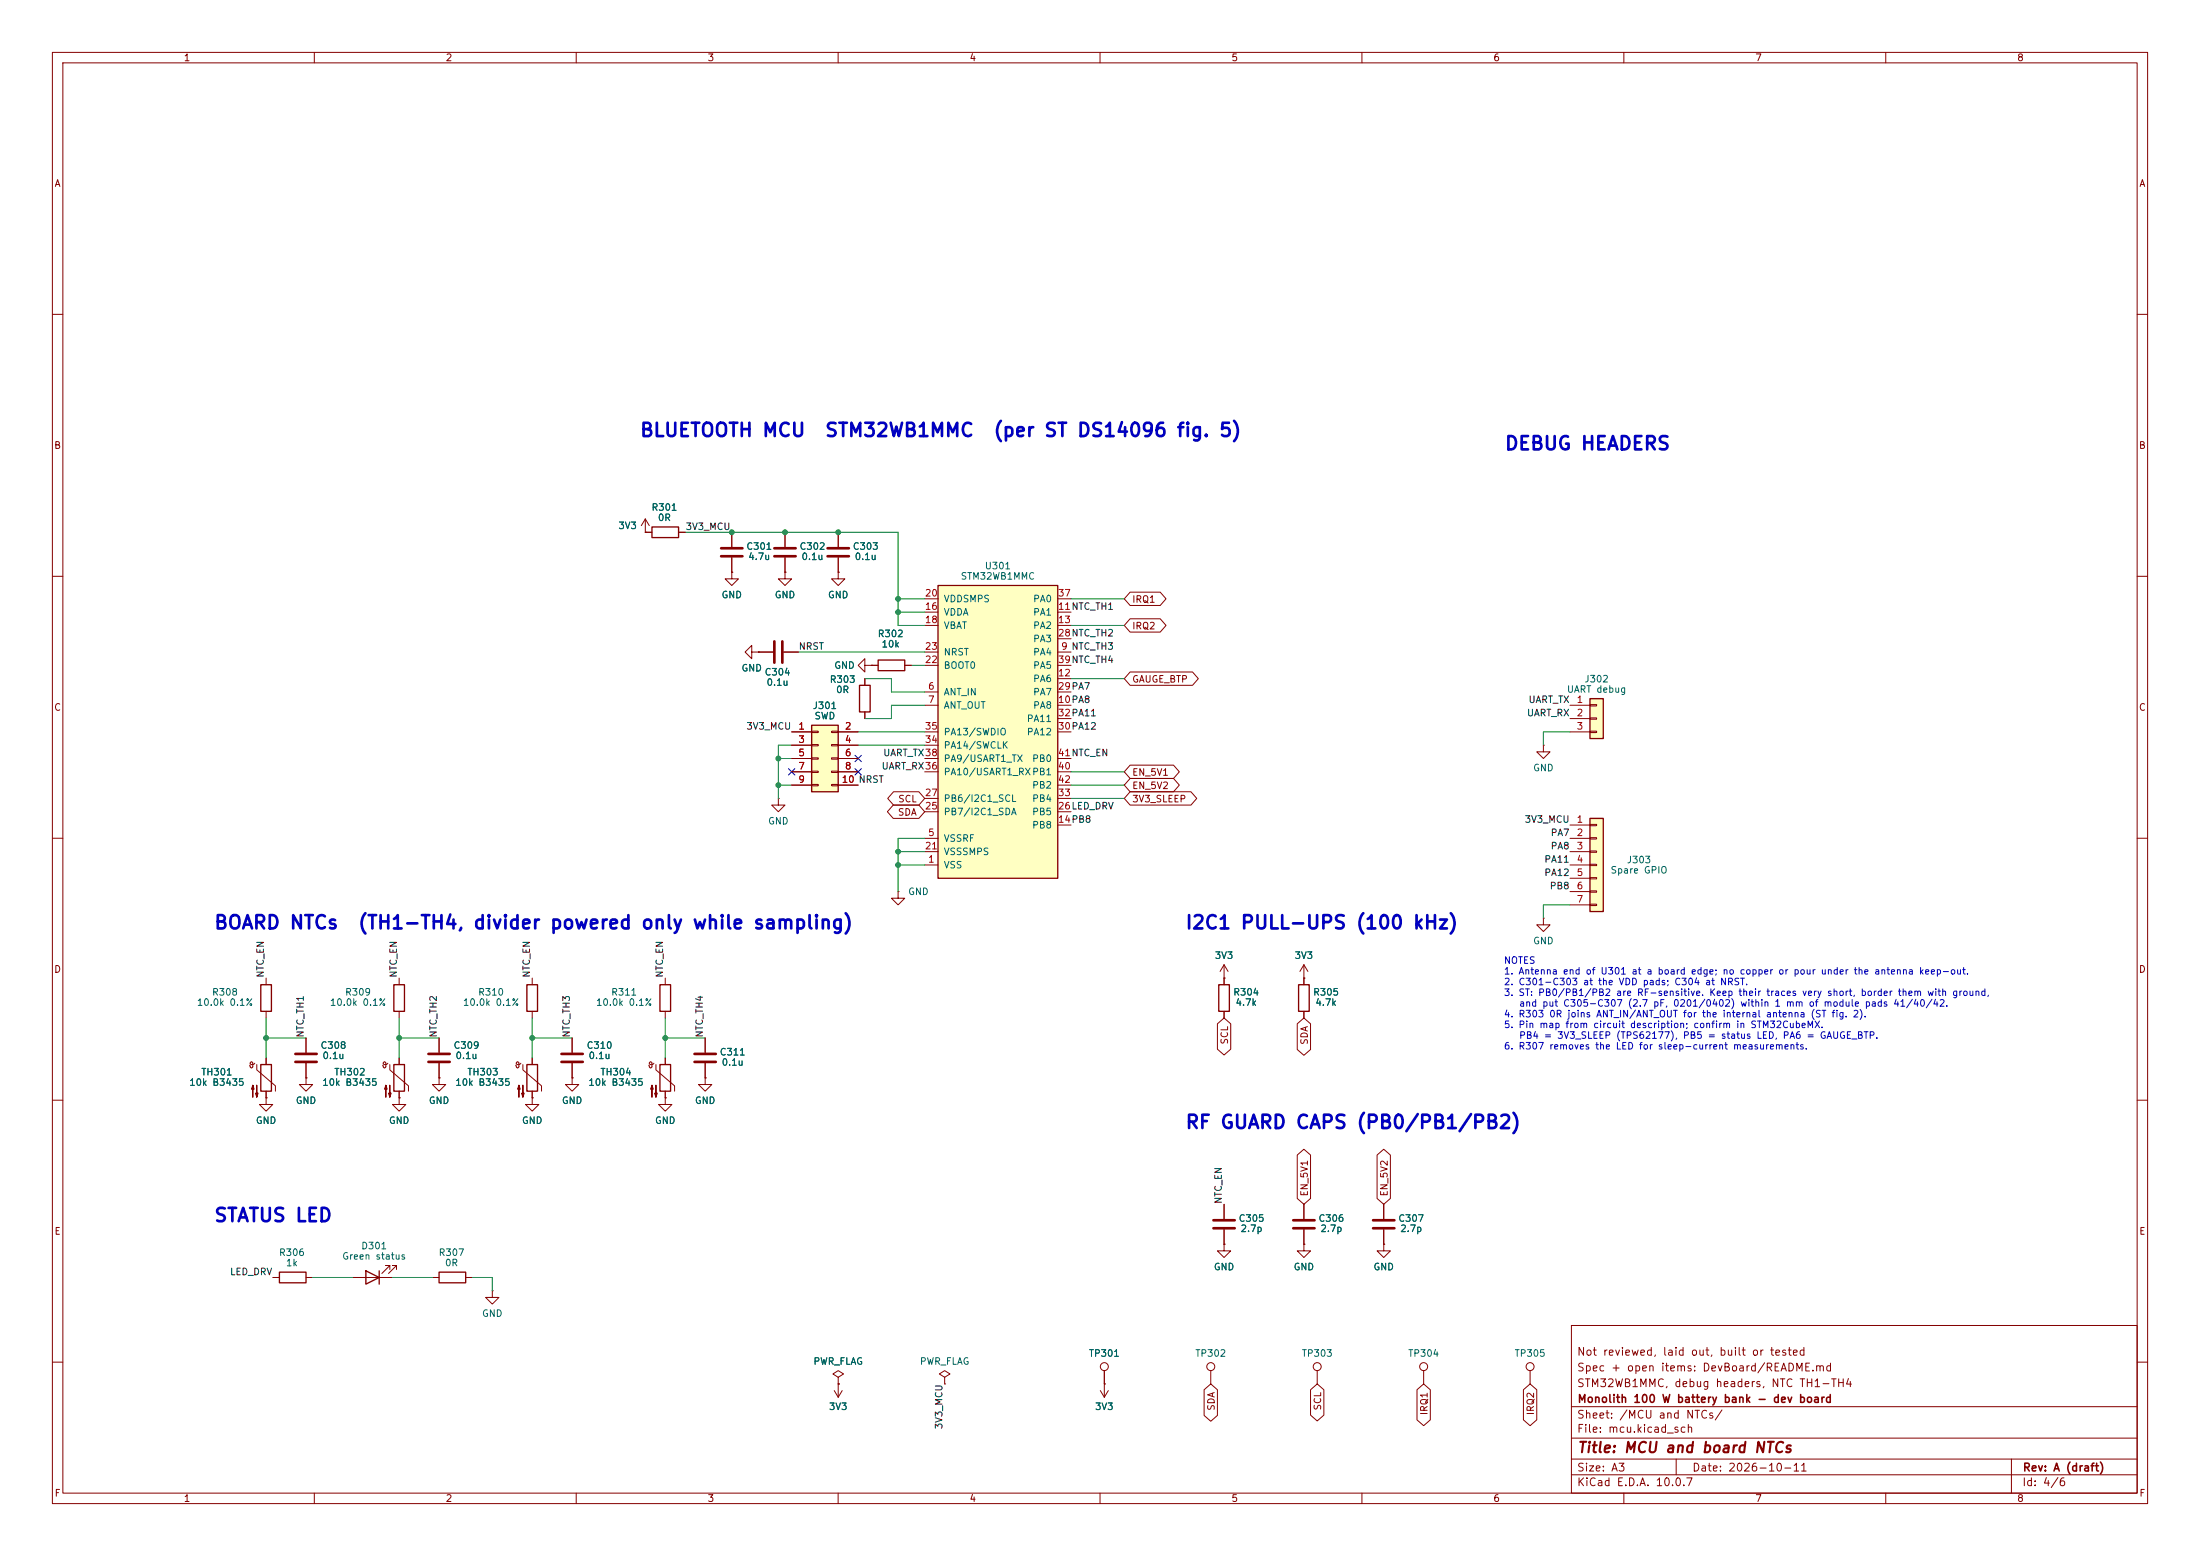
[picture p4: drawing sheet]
<svg xmlns="http://www.w3.org/2000/svg" width="420mm" height="297mm" viewBox="0 0 420 297" stroke-linecap="round" stroke-linejoin="round" font-family="sans-serif">
<g fill="none" stroke="#840000" stroke-width=".19">
<path d="M10 10h400v277h-400zM12 12h396v273h-396zM60 10v2M110 10v2M160 10v2M210 10v2M260 10v2M310 10v2M360 10v2M10 60h2M408 60h2M123.2 99.1l-.8 1.2"/>
<path d="M123.2 99.1l.8 1.2M123.2 99.1v2.5M10 110h2M123.2 101.6h.1M123.2 101.6h1.3M129.5 101.6h1.3M139.7 109.2v1.3h1.3l-1.3 1.3-1.3-1.3h1.3M139.7 109.2h.1M139.7 101.6v2.8M139.7 106.4v2.8M149.9 109.2v1.3h1.2l-1.2 1.3-1.3-1.3h1.3M149.9 109.2h.1"/>
<path d="M149.9 101.6v2.8M149.9 106.4v2.8M160 109.2v1.3h1.3l-1.3 1.3-1.3-1.3h1.3M160 109.2h.1M160 101.6v2.8M160 106.4v2.8M408 110h2M143.5 124.5v-1.3l-1.3 1.3 1.3 1.2v-1.2h1.3M144.8 124.5h.1M144.8 124.5h2.8M149.6 124.5h2.8M165.1 127v-1.3l-1.3 1.3 1.3 1.3v-1.3h1.3"/>
<path d="M165.1 129.5v1.3M165.1 135.9v1.3M166.4 127h.1M166.4 127h1.2M172.7 127h1.3M10 160h2M408 160h2M171.4 170.2v1.3h1.3l-1.3 1.2-1.2-1.2h1.2M171.4 170.2h.1M50.8 186.7v1.3M50.8 193v1.3M58.4 198.1v2.8"/>
<path d="M76.2 186.7v1.3M76.2 193v1.3M109.2 198.1v2.8M127 186.7v1.3M127 193v1.3M134.6 198.1v2.8M10 210h2M47.6 203.3l.1 .3M48.6 202.9l-.3 .3h-.4l-.1-.3 .1-.2 .3 .1 .1 .8-.3 .2-.2-.2M49 203.2v1l3.6 3.1v1M50.8 209.6v1.2h1.3l-1.3 1.3-1.3-1.3h1.3M50.8 209.6h.1"/>
<path d="M50.8 201.9v1.3M50.8 208.3v1.3M58.4 205.7v1.3h1.3l-1.3 1.3-1.3-1.3h1.3M58.4 205.7h.1M58.4 202.9v2.8M73.7 202.9v.7l-.2 .2h-.3l-.2-.5M73.7 202.9l-.3-.2-.2 .2 .1 .3h.3l.4-.3M74.4 203.2v1l3.6 3.1v1M76.2 209.6v1.2h1.3l-1.3 1.3-1.3-1.3h1.3M76.2 209.6h.1M76.2 201.9v1.3M76.2 208.3v1.3"/>
<path d="M99.4 202.9l-.2 .3h-.3l-.3-.1v-.3l.3-.1 .2 .2v.7l-.2 .2h-.3l-.2-.5M99.8 203.2v1l3.6 3.1v1M101.6 209.6v1.2h1.3l-1.3 1.3-1.3-1.3h1.3M101.6 209.6h.1M101.6 201.9v1.3M101.6 208.3v1.3M109.2 205.7v1.3h1.3l-1.3 1.3-1.3-1.3h1.3M109.2 205.7h.1M109.2 202.9v2.8M124.8 202.9l-.2 .3h-.3l-.3-.1v-.3l.3-.1 .2 .2v.7l-.2 .2h-.3l-.2-.5M125.2 203.2v1l3.6 3.1v1M127 209.6v1.2h1.3l-1.3 1.3-1.3-1.3h1.3"/>
<path d="M127 209.6h.1M127 201.9v1.3M127 208.3v1.3M134.6 205.7v1.3h1.3l-1.3 1.3-1.3-1.3h1.3M134.6 205.7h.1M134.6 202.9v2.8M408 210h2M233.7 237.5v1.3h1.2l-1.2 1.2-1.3-1.2h1.3M233.7 237.5h.1M248.9 237.5v1.3h1.3l-1.3 1.2-1.3-1.2h1.3M248.9 237.5h.1M248.9 229.9v2.8"/>
<path d="M248.9 234.7v2.8M264.2 237.5v1.3h1.2l-1.2 1.2-1.3-1.2h1.3M264.2 237.5h.1M264.2 229.9v2.8M264.2 234.7v2.8M52.1 243.8h1.2M58.4 243.8h1.3M67.3 243.8h7.6M74.4 242.3v-.7h-.7h.7l-1.5 1.5M75.7 242.3v-.7h-.8h.8l-1.5 1.5M82.5 243.8h1.3M88.9 243.8h1.3"/>
<path d="M94 246.4v1.2h1.2l-1.2 1.3-1.3-1.3h1.3M94 246.4h.1M300 253h108v32h-108zM10 260h2M159.3 265.4l.7 1.3M160 264.2h.1M160 262.9l1-.6-1-.7-1 .7 1 .6v1.3M160 264.2v2.5M160.8 265.4l-.8 1.3M300 278.5h108M300 274.5h108M300 268.5h108"/>
<path d="M320 278.5v3M384 278.5v6.5M408 260h2M60 285v2M110 285v2M160 285v2M210 285v2M260 285v2M300 281.5h108M310 285v2M360 285v2"/>
</g>
<g fill="none" stroke="#840000" stroke-width=".51">
<path d="M137.7 104.6h4M137.7 106.2h4M147.8 104.6h4.1M147.8 106.2h4.1M158 104.6h4.1M158 106.2h4.1M147.8 122.4v4.1M149.4 122.4v4.1M56.4 201.2h4.1M56.4 202.7h4.1M107.2 201.2h4.1M107.2 202.7h4.1"/>
<path d="M132.6 201.2h4.1M132.6 202.7h4.1M246.9 232.9h4.1M246.9 234.4h4.1M262.1 232.9h4.1M262.1 234.4h4.1"/>
</g>
<g fill="none" stroke="#840000" stroke-width=".25">
<path d="M124.5 100.6h5v2h-5zM164.1 130.8h2v5.1h-2zM167.6 126h5.1v2h-5.1zM49.8 188h2v5h-2zM75.2 188h2v5h-2zM126 188h2v5h-2zM49.8 203.2h2v5.1h-2zM75.2 203.2h2v5.1h-2zM100.6 203.2h2v5.1h-2zM126 203.2h2v5.1h-2zM53.3 242.8h5.1v2.1h-5.1zM69.8 242.6l2.6 1.2-2.6 1.3z"/>
<path d="M72.4 242.6v2.5M83.8 242.8h5.1v2.1h-5.1z"/>
</g>
<g fill="#840000" stroke="#840000" stroke-width=".19">
<path d="M124.5 207.1l.2 .8h-.5l.3-.8v2.3z"/>
<path d="M125.2 207.1v2.3l-.2-.7h.5l-.3 .7z"/>
<path d="M99.1 207.1l.2 .8h-.5l.3-.8v2.3z"/>
<path d="M99.8 207.1v2.3l-.2-.7h.5l-.3 .7z"/>
<path d="M73.7 207.1l.2 .8h-.5l.3-.8v2.3z"/>
<path d="M74.4 207.1v2.3l-.2-.7h.5l-.3 .7z"/>
<path d="M48.3 207.1l.2 .8h-.5l.3-.8v2.3z"/>
<path d="M49 207.1v2.3l-.2-.7h.5l-.3 .7z"/>
</g>
<path d="M303.5 133.4h2.6v7.6h-2.6z" fill="#ffffc2"/>
<path d="M303.5 133.4h2.6v7.6h-2.6z" fill="none" stroke="#840000" stroke-width=".25"/>
<path d="M299.7 134.6h3.8M299.7 137.2h3.8M299.7 139.7h3.8M303.5 134.5h1.3v.2h-1.3zM303.5 137h1.3v.3h-1.3zM303.5 139.6h1.3v.2h-1.3zM294.6 175.3v1.2h1.3l-1.3 1.3-1.2-1.3h1.2M294.6 175.3h.1M233.7 229.9v2.8M233.7 234.7v2.8" fill="none" stroke="#840000" stroke-width=".19"/>
<path d="M231.6 232.9h4.1M231.6 234.4h4.1" fill="none" stroke="#840000" stroke-width=".51"/>
<path d="M179.1 111.8h22.8v55.8h-22.8z" fill="#ffffc2"/>
<path d="M179.1 111.8h22.8v55.8h-22.8z" fill="none" stroke="#840000" stroke-width=".25"/>
<g fill="none" stroke="#840000" stroke-width=".19">
<path d="M176.5 116.8h2.6M176.5 119.4h2.6M176.5 114.3h2.6M201.9 116.8h2.6M201.9 119.4h2.6M201.9 114.3h2.6M176.5 132.1h2.6M176.5 134.6h2.6M176.5 124.5h2.6M176.5 127h2.6M176.5 139.7h2.6M201.9 132.1h2.6"/>
<path d="M201.9 134.6h2.6M201.9 124.5h2.6M201.9 129.5h2.6M201.9 127h2.6M201.9 121.9h2.6M201.9 139.7h2.6M201.9 137.2h2.6M176.5 154.9h2.6M176.5 152.4h2.6M176.5 142.2h2.6M176.5 147.3h2.6M176.5 144.8h2.6"/>
<path d="M201.9 157.5h2.6M201.9 154.9h2.6M201.9 152.4h2.6M201.9 147.3h2.6M201.9 144.8h2.6M201.9 149.9h2.6M176.5 165.1h2.6M176.5 160h2.6M176.5 162.6h2.6"/>
</g>
<path d="M303.5 156.2h2.6v17.8h-2.6z" fill="#ffffc2"/>
<path d="M303.5 156.2h2.6v17.8h-2.6zM100.6 188h2v5h-2zM232.7 188h2v5h-2zM247.9 188h2v5h-2z" fill="none" stroke="#840000" stroke-width=".25"/>
<g fill="none" stroke="#840000" stroke-width=".19">
<path d="M148.6 152.4v1.3h1.3l-1.3 1.2-1.3-1.2h1.3M148.6 152.4h.1M294.6 142.2v1.3h1.3l-1.3 1.3-1.2-1.3h1.2M294.6 142.2h.1M299.7 157.5h3.8M303.5 157.4h1.3v.2h-1.3zM303.5 159.9h1.3v.2h-1.3zM299.7 160h3.8M299.7 162.6h3.8M299.7 165.1h3.8M299.7 167.6h3.8M299.7 170.2h3.8"/>
<path d="M299.7 172.7h3.8M303.5 162.4h1.3v.3h-1.3zM303.5 165h1.3v.2h-1.3zM303.5 167.5h1.3v.3h-1.3zM303.5 170.1h1.3v.2h-1.3zM303.5 172.6h1.3v.2h-1.3zM83.8 198.1v2.8M101.6 186.7v1.3M101.6 193v1.3M233.7 186.7h.1M233.7 184.2l-.8 1.2M233.7 184.2l.7 1.2"/>
<path d="M233.7 184.2v3.8M233.7 193v1.3M248.9 186.7h.1M248.9 184.2l-.7 1.2M248.9 184.2l.8 1.2M248.9 184.2v3.8M248.9 193v1.3M83.8 205.7v1.3h1.3l-1.3 1.3-1.3-1.3h1.3M83.8 205.7h.1M83.8 202.9v2.8M180.3 262.9l1.1-.6-1.1-.7-1 .7 1 .6v1.3M180.3 264.2h.1"/>
<path d="M210.1 265.4l.7 1.3M210.8 264.2h.1M210.8 261.6v5.1M211.6 265.4l-.8 1.3M231.1 261.6v2.6M251.5 261.6v2.6M271.8 261.6v2.6M292.1 261.6v2.6"/>
<circle cx="210.8" cy="260.9" r=".76"/>
<circle cx="231.1" cy="260.9" r=".76"/>
<circle cx="251.5" cy="260.9" r=".76"/>
<circle cx="271.8" cy="260.9" r=".76"/>
<circle cx="292.1" cy="260.9" r=".76"/>
</g>
<path d="M81.8 201.2h4.1M81.8 202.7h4.1" fill="none" stroke="#840000" stroke-width=".51"/>
<path d="M154.9 138.4h5.1v12.7h-5.1z" fill="#ffffc2"/>
<path d="M154.9 138.4h5.1v12.7h-5.1z" fill="none" stroke="#840000" stroke-width=".25"/>
<g fill="none" stroke="#840000" stroke-width=".19">
<path d="M123.2 101.6h.1M123.2 101.6h1.3M129.5 101.6h1.3M139.7 109.2h.1M139.7 101.6v2.8M139.7 106.4v2.8M149.9 109.2h.1M149.9 101.6v2.8M149.9 106.4v2.8M160 109.2h.1M160 101.6v2.8M160 106.4v2.8"/>
<path d="M215.7 118.1h5.8l1.1 1.3-1.1 1.3h-5.8l-1.1-1.3zM215.7 113h5.8l1.1 1.3-1.1 1.3h-5.8l-1.1-1.3zM144.8 124.5h.1M144.8 124.5h2.8M149.6 124.5h2.8M151.1 139.7h3.8M154.9 139.6h1.3v.2h-1.3zM158.7 139.6h1.3v.2h-1.3zM160 139.7h3.8M165.1 129.5v1.3M165.1 135.9v1.3M166.4 127h.1"/>
<path d="M166.4 127h1.2M172.7 127h1.3M215.7 128.3h12l1.1 1.2-1.1 1.3h-12l-1.1-1.3zM151.1 142.2h3.8M151.1 144.8h3.8M151.1 147.3h3.8M151.1 149.9h3.8M154.9 142.1h1.3v.3h-1.3zM154.9 144.7h1.3v.2h-1.3zM154.9 147.2h1.3v.2h-1.3zM154.9 149.7h1.3v.3h-1.3zM158.7 142.1h1.3v.3h-1.3z"/>
<path d="M158.7 144.7h1.3v.2h-1.3zM158.7 147.2h1.3v.2h-1.3zM158.7 149.7h1.3v.3h-1.3zM160 142.2h3.8M160 144.8h3.8M160 147.3h3.8M160 149.9h3.8M170.5 153.7h4.9l1.1 1.2-1.1 1.3h-4.9l-1.1-1.3zM170.6 151.1h4.8l1.1 1.3-1.1 1.3h-4.8l-1.1-1.3zM215.7 151.1h11.7l1.1 1.3-1.1 1.3h-11.7l-1.1-1.3zM215.7 148.6h8.3l1.1 1.3-1.1 1.2h-8.3l-1.1-1.2zM215.7 146h8.3l1.1 1.3-1.1 1.3h-8.3l-1.1-1.3z"/>
<path d="M58.4 198.1v2.8M83.8 198.1v2.8M109.2 198.1v2.8M134.6 198.1v2.8M232.4 195.4l1.3-1.1 1.3 1.1v4.9l-1.3 1.1-1.3-1.1zM233.7 186.7h.1M233.7 186.7v1.3M233.7 193v1.3M247.6 195.4l1.3-1.1 1.3 1.1v4.9l-1.3 1.1-1.3-1.1zM248.9 186.7h.1M248.9 186.7v1.3M248.9 193v1.3"/>
<path d="M50.8 209.6h.1M50.8 201.9v1.3M50.8 208.3v1.3M58.4 205.7h.1M58.4 202.9v2.8M76.2 209.6h.1M76.2 201.9v1.3M76.2 208.3v1.3M83.8 205.7h.1M83.8 202.9v2.8M101.6 209.6h.1M101.6 201.9v1.3"/>
<path d="M101.6 208.3v1.3M109.2 205.7h.1M109.2 202.9v2.8M127 209.6h.1M127 201.9v1.3M127 208.3v1.3M134.6 205.7h.1M134.6 202.9v2.8M233.7 237.5h.1M233.7 229.9v2.8M233.7 234.7v2.8M247.6 220.5l1.3-1.1 1.3 1.1v8.3l-1.3 1.1-1.3-1.1z"/>
<path d="M248.9 237.5h.1M248.9 229.9v2.8M248.9 234.7v2.8M262.9 220.5l1.3-1.1 1.2 1.1v8.3l-1.2 1.1-1.3-1.1zM264.2 237.5h.1M264.2 229.9v2.8M264.2 234.7v2.8M160 264.2h.1M210.8 264.2h.1M210.8 261.6v2.6M229.9 265.3l1.2-1.1 1.3 1.1v4.9l-1.3 1.1-1.2-1.1zM250.2 265.3l1.3-1.1 1.2 1.1v4.8l-1.2 1.1-1.3-1.1z"/>
<path d="M270.5 265.3l1.3-1.1 1.3 1.1v5.7l-1.3 1.1-1.3-1.1zM290.8 265.3l1.3-1.1 1.3 1.1v5.7l-1.3 1.1-1.3-1.1z"/>
</g>
<g fill="none" stroke="#009600" stroke-width=".19">
<path d="M130.8 101.6h40.6v17.8h5.1M171.4 114.3h5.1M171.4 116.8h5.1M204.5 119.4h10.1M204.5 114.3h10.1M152.4 124.5h24.1M163.8 139.7h12.7M165.1 129.5h5.1v2.6h6.3M174 127h2.5M176.5 134.6h-6.3v2.6h-5.1M204.5 129.5h10.1M299.7 139.7h-5.1v2.5"/>
<path d="M148.6 149.9h2.5M148.6 144.8h2.5M151.1 142.2h-2.5v10.2M163.8 142.2h12.7M204.5 149.9h10.1M204.5 147.3h10.1M204.5 152.4h10.1M171.4 165.1h5.1M171.4 162.6h5.1M176.5 160h-5.1v10.2M299.7 172.7h-5.1v2.6M50.8 198.1h7.6"/>
<path d="M50.8 194.3v7.6M76.2 198.1h7.6M76.2 194.3v7.6M101.6 194.3v7.6M101.6 198.1h7.6M127 198.1h7.6M127 194.3v7.6M59.7 243.8h7.6M74.9 243.8h7.6M90.2 243.8h3.8v2.6"/>
</g>
<path d="M150.5 146.7l1.2 1.2M151.7 146.7l-1.2 1.2M163.2 144.2l1.2 1.2M163.2 146.7l1.2 1.2M164.4 144.2l-1.2 1.2M164.4 146.7l-1.2 1.2" fill="none" stroke="#000084" stroke-width=".19"/>
<g fill="#009600" stroke="#009600" stroke-width=".19">
<circle cx="127" cy="198.1" r=".46"/>
<circle cx="76.2" cy="198.1" r=".46"/>
<circle cx="50.8" cy="198.1" r=".46"/>
<circle cx="101.6" cy="198.1" r=".46"/>
<circle cx="148.6" cy="149.9" r=".46"/>
<circle cx="171.4" cy="162.6" r=".46"/>
<circle cx="148.6" cy="144.8" r=".46"/>
<circle cx="171.4" cy="114.3" r=".46"/>
<circle cx="171.4" cy="116.8" r=".46"/>
<circle cx="160" cy="101.6" r=".46"/>
<circle cx="149.9" cy="101.6" r=".46"/>
<circle cx="139.7" cy="101.6" r=".46"/>
<circle cx="171.4" cy="165.1" r=".46"/>
</g>
<g font-size="2.5" fill="#0000c2">
<text x="122" y="84">BLUETOOTH MCU</text>
<text x="157.3" y="84">STM32WB1MMC</text>
<text x="189.5" y="84">(per ST DS14096 fig. 5)</text>
<text x="287.1" y="86.5">DEBUG HEADERS</text>
<text x="40.7" y="178">BOARD NTCs</text>
<text x="68.2" y="178">(TH1-TH4, divider powered only while sampling)</text>
<text x="226.1" y="178">I2C1 PULL-UPS (100 kHz)</text>
<text x="226.1" y="216.1">RF GUARD CAPS (PB0/PB1/PB2)</text>
<text x="40.7" y="233.9">STATUS LED</text>
</g>
<text font-size="2" fill="#840000" x="301" y="277.8">Title: MCU and board NTCs</text>
<g font-size="1.5" fill="#840000">
<text x="300.9" y="262.1">Spec + open items: DevBoard/README.md</text>
<text x="300.9" y="259.1">Not reviewed, laid out, built or tested</text>
<text x="300.9" y="265.1">STM32WB1MMC, debug headers, NTC TH1-TH4</text>
<text x="301" y="268.1">Monolith 100 W battery bank - dev board</text>
<text x="300.9" y="273.8">File: mcu.kicad_sch</text>
<text x="300.9" y="271.1">Sheet: /MCU and NTCs/</text>
<text x="300.9" y="281.2">Size: A3</text>
<text x="322.9" y="281.2">Date: 2026-10-11</text>
<text x="386" y="281.2">Rev: A (draft)</text>
<text x="300.9" y="284">KiCad E.D.A. 10.0.7</text>
<text x="385.9" y="284">Id: 4/6</text>
</g>
<g font-size="1.3" fill="#840000">
<text x="35" y="12">1</text>
<text x="85" y="12">2</text>
<text x="135" y="12">3</text>
<text x="185" y="12">4</text>
<text x="235" y="12">5</text>
<text x="285" y="12">6</text>
<text x="335" y="12">7</text>
<text x="385" y="12">8</text>
<text x="10.3" y="36">A</text>
<text x="408.3" y="36">A</text>
<text x="10.2" y="86">B</text>
<text x="408.2" y="86">B</text>
<text x="216" y="115.4">IRQ1</text>
<text x="216" y="120.4">IRQ2</text>
<text x="216" y="130.6">GAUGE_BTP</text>
<text x="10.2" y="136">C</text>
<text x="408.2" y="136">C</text>
<text x="216" y="148.4">EN_5V1</text>
<text x="171.3" y="156">SDA</text>
<text x="171.4" y="153.5">SCL</text>
<text x="216" y="153.5">3V3_SLEEP</text>
<text x="216" y="150.9">EN_5V2</text>
<text x="10.2" y="186">D</text>
<text x="408.2" y="186">D</text>
<text x="234.7" y="199.5" transform="rotate(-90 234.7 199.5)">SCL</text>
<text x="250" y="199.5" transform="rotate(-90 250 199.5)">SDA</text>
<text x="250" y="228.5" transform="rotate(-90 250 228.5)">EN_5V1</text>
<text x="265.2" y="228.5" transform="rotate(-90 265.2 228.5)">EN_5V2</text>
<text x="10.3" y="236">E</text>
<text x="408.3" y="236">E</text>
<text x="232.2" y="269.4" transform="rotate(-90 232.2 269.4)">SDA</text>
<text x="252.5" y="269.3" transform="rotate(-90 252.5 269.3)">SCL</text>
<text x="272.8" y="270.2" transform="rotate(-90 272.8 270.2)">IRQ1</text>
<text x="293.2" y="270.2" transform="rotate(-90 293.2 270.2)">IRQ2</text>
<text x="10.3" y="286">F</text>
<text x="35" y="287">1</text>
<text x="85" y="287">2</text>
<text x="135" y="287">3</text>
<text x="185" y="287">4</text>
<text x="235" y="287">5</text>
<text x="285" y="287">6</text>
<text x="335" y="287">7</text>
<text x="385" y="287">8</text>
<text x="408.3" y="286">F</text>
</g>
<g font-size="1.3" fill="#006464">
<text x="117.9" y="101.3">3V3</text>
<text x="124.3" y="97.8">R301</text>
<text x="125.5" y="99.8">0R</text>
<text x="142.4" y="105.2">C301</text>
<text x="142.7" y="107.2">4.7u</text>
<text x="152.5" y="105.2">C302</text>
<text x="152.9" y="107.2">0.1u</text>
<text x="162.7" y="105.2">C303</text>
<text x="163.1" y="107.2">0.1u</text>
<text x="183.3" y="110.9">STM32WB1MMC</text>
<text x="187.9" y="109">U301</text>
<text x="137.6" y="114.5">GND</text>
<text x="147.8" y="114.5">GND</text>
<text x="158" y="114.5">GND</text>
<text x="180.1" y="117.8">VDDA</text>
<text x="180.1" y="115.3">VDDSMPS</text>
<text x="197.1" y="117.8">PA1</text>
<text x="197.1" y="115.3">PA0</text>
<text x="167.5" y="121.9">R302</text>
<text x="168.2" y="123.9">10k</text>
<text x="180.1" y="120.3">VBAT</text>
<text x="180.1" y="125.4">NRST</text>
<text x="197.1" y="125.4">PA4</text>
<text x="197.1" y="120.3">PA2</text>
<text x="197.1" y="122.9">PA3</text>
<text x="141.4" y="128.5">GND</text>
<text x="145.9" y="129.2">C304</text>
<text x="146.2" y="131.2">0.1u</text>
<text x="158.3" y="130.6">R303</text>
<text x="159.2" y="128">GND</text>
<text x="180.1" y="128">BOOT0</text>
<text x="197.1" y="130.5">PA6</text>
<text x="197.1" y="128">PA5</text>
<text x="302.4" y="130.6">J302</text>
<text x="155.1" y="135.6">J301</text>
<text x="155.4" y="137.6">SWD</text>
<text x="159.5" y="132.6">0R</text>
<text x="180.1" y="133">ANT_IN</text>
<text x="180.1" y="135.6">ANT_OUT</text>
<text x="197.1" y="135.6">PA8</text>
<text x="197.1" y="133">PA7</text>
<text x="299" y="132.5">UART debug</text>
<text x="180.1" y="143.2">PA14/SWCLK</text>
<text x="180.1" y="140.7">PA13/SWDIO</text>
<text x="195.9" y="140.7">PA12</text>
<text x="195.9" y="138.1">PA11</text>
<text x="180.1" y="148.3">PA10/USART1_RXPB1</text>
<text x="180.1" y="145.7">PA9/USART1_TX</text>
<text x="196.9" y="145.7">PB0</text>
<text x="292.6" y="147.5">GND</text>
<text x="180.1" y="155.9">PB7/I2C1_SDA</text>
<text x="180.1" y="153.4">PB6/I2C1_SCL</text>
<text x="196.9" y="155.9">PB5</text>
<text x="196.9" y="153.4">PB4</text>
<text x="196.9" y="150.8">PB2</text>
<text x="146.5" y="157.7">GND</text>
<text x="180.1" y="161">VSSRF</text>
<text x="196.9" y="158.4">PB8</text>
<text x="180.1" y="166.1">VSS</text>
<text x="180.1" y="163.5">VSSSMPS</text>
<text x="307.4" y="167">Spare GPIO</text>
<text x="310.5" y="165.1">J303</text>
<text x="173.3" y="171.1">GND</text>
<text x="231.8" y="183.3">3V3</text>
<text x="247" y="183.3">3V3</text>
<text x="292.6" y="180.5">GND</text>
<text x="40.4" y="190.3">R308</text>
<text x="65.8" y="190.3">R309</text>
<text x="91.2" y="190.3">R310</text>
<text x="116.6" y="190.3">R311</text>
<text x="235.3" y="190.3">R304</text>
<text x="250.6" y="190.3">R305</text>
<text x="37.5" y="192.3">10.0k 0.1%</text>
<text x="62.9" y="192.3">10.0k 0.1%</text>
<text x="88.3" y="192.3">10.0k 0.1%</text>
<text x="113.7" y="192.3">10.0k 0.1%</text>
<text x="235.8" y="192.3">4.7k</text>
<text x="251" y="192.3">4.7k</text>
<text x="61.1" y="200.5">C308</text>
<text x="61.4" y="202.5">0.1u</text>
<text x="86.5" y="200.5">C309</text>
<text x="86.8" y="202.5">0.1u</text>
<text x="111.9" y="200.5">C310</text>
<text x="112.2" y="202.5">0.1u</text>
<text x="137.3" y="201.8">C311</text>
<text x="137.7" y="203.7">0.1u</text>
<text x="36" y="207.6">10k B3435</text>
<text x="38.3" y="205.6">TH301</text>
<text x="61.4" y="207.6">10k B3435</text>
<text x="63.7" y="205.6">TH302</text>
<text x="86.8" y="207.6">10k B3435</text>
<text x="89.1" y="205.6">TH303</text>
<text x="112.2" y="207.6">10k B3435</text>
<text x="114.5" y="205.6">TH304</text>
<text x="48.7" y="214.8">GND</text>
<text x="56.4" y="211">GND</text>
<text x="74.1" y="214.8">GND</text>
<text x="81.8" y="211">GND</text>
<text x="99.5" y="214.8">GND</text>
<text x="107.2" y="211">GND</text>
<text x="124.9" y="214.8">GND</text>
<text x="132.6" y="211">GND</text>
<text x="236.4" y="233.5">C305</text>
<text x="251.6" y="233.5">C306</text>
<text x="266.8" y="233.5">C307</text>
<text x="68.9" y="238.8">D301</text>
<text x="236.7" y="235.5">2.7p</text>
<text x="252" y="235.5">2.7p</text>
<text x="267.2" y="235.5">2.7p</text>
<text x="53.2" y="240">R306</text>
<text x="54.5" y="242">1k</text>
<text x="65.2" y="240.7">Green status</text>
<text x="83.6" y="240">R307</text>
<text x="84.8" y="242">0R</text>
<text x="231.6" y="242.8">GND</text>
<text x="246.9" y="242.8">GND</text>
<text x="262.1" y="242.8">GND</text>
<text x="91.9" y="251.7">GND</text>
<text x="155.2" y="260.8">PWR_FLAG</text>
<text x="175.5" y="260.8">PWR_FLAG</text>
<text x="207.8" y="259.3">TP301</text>
<text x="228.1" y="259.3">TP302</text>
<text x="248.4" y="259.3">TP303</text>
<text x="268.7" y="259.3">TP304</text>
<text x="289" y="259.3">TP305</text>
<text x="158.1" y="269.4">3V3</text>
<text x="208.9" y="269.4">3V3</text>
</g>
<g font-size="1.3" fill="#0f0f0f">
<text x="130.8" y="101.5">3V3_MCU</text>
<text x="152.4" y="124.3">NRST</text>
<text x="291.4" y="137">UART_RX</text>
<text x="291.7" y="134.5">UART_TX</text>
<text x="142.4" y="139.6">3V3_MCU</text>
<text x="168.2" y="147.2">UART_RX36</text>
<text x="168.5" y="144.7">UART_TX38</text>
<text x="291" y="157.4">3V3_MCU</text>
<text x="295.9" y="159.9">PA7</text>
<text x="294.7" y="165">PA11</text>
<text x="294.7" y="167.5">PA12</text>
<text x="295.9" y="162.4">PA8</text>
<text x="295.7" y="170.1">PB8</text>
<text x="50.7" y="186.7" transform="rotate(-90 50.7 186.7)">NTC_EN</text>
<text x="76.1" y="186.7" transform="rotate(-90 76.1 186.7)">NTC_EN</text>
<text x="101.5" y="186.7" transform="rotate(-90 101.5 186.7)">NTC_EN</text>
<text x="126.9" y="186.7" transform="rotate(-90 126.9 186.7)">NTC_EN</text>
<text x="58.3" y="198.1" transform="rotate(-90 58.3 198.1)">NTC_TH1</text>
<text x="83.7" y="198.1" transform="rotate(-90 83.7 198.1)">NTC_TH2</text>
<text x="109.1" y="198.1" transform="rotate(-90 109.1 198.1)">NTC_TH3</text>
<text x="134.5" y="198.1" transform="rotate(-90 134.5 198.1)">NTC_TH4</text>
<text x="233.6" y="229.9" transform="rotate(-90 233.6 229.9)">NTC_EN</text>
<text x="43.8" y="243.7">LED_DRV</text>
<text x="180.2" y="272.9" transform="rotate(-90 180.2 272.9)">3V3_MCU</text>
</g>
<g font-size="1.3" fill="#a90000">
<text x="176.5" y="116.7">16</text>
<text x="176.5" y="119.2">18</text>
<text x="176.5" y="114.2">20</text>
<text x="201.9" y="116.7">11NTC_TH1</text>
<text x="201.9" y="119.2">13</text>
<text x="201.9" y="114.2">37</text>
<text x="176.5" y="124.3">23</text>
<text x="201.9" y="121.8">28NTC_TH2</text>
<text x="202.5" y="124.3">9 NTC_TH3</text>
<text x="176.5" y="126.9">22</text>
<text x="177.1" y="131.9">6</text>
<text x="201.9" y="129.4">12</text>
<text x="201.9" y="131.9">29PA7</text>
<text x="201.9" y="126.9">39NTC_TH4</text>
<text x="177.1" y="134.5">7</text>
<text x="201.9" y="134.5">10PA8</text>
<text x="201.9" y="137">32PA11</text>
<text x="300.9" y="134.5">1</text>
<text x="300.9" y="137">2</text>
<text x="152.3" y="139.6">1</text>
<text x="152.3" y="142.1">3</text>
<text x="161.2" y="139.6">2</text>
<text x="161.2" y="142.1">4</text>
<text x="176.5" y="142.1">34</text>
<text x="176.5" y="139.6">35</text>
<text x="201.9" y="139.6">30PA12</text>
<text x="300.9" y="139.6">3</text>
<text x="152.3" y="144.6">5</text>
<text x="152.3" y="147.2">7</text>
<text x="152.3" y="149.7">9</text>
<text x="160.6" y="149.7">10 NRST</text>
<text x="160.6" y="149.7">10</text>
<text x="161.2" y="144.6">6</text>
<text x="161.2" y="147.2">8</text>
<text x="201.9" y="147.2">40</text>
<text x="201.9" y="144.6">41NTC_EN</text>
<text x="201.9" y="149.7">42</text>
<text x="176.5" y="154.8">25</text>
<text x="176.5" y="152.3">27</text>
<text x="201.9" y="154.8">26LED_DRV</text>
<text x="201.9" y="152.3">33</text>
<text x="177.1" y="159.9">5</text>
<text x="201.9" y="157.3">14PB8</text>
<text x="300.9" y="157.3">1</text>
<text x="300.9" y="159.9">2</text>
<text x="176.5" y="162.4">21</text>
<text x="177.1" y="165">1</text>
<text x="300.9" y="162.4">3</text>
<text x="300.9" y="165">4</text>
<text x="300.9" y="167.5">5</text>
<text x="300.9" y="170">6</text>
<text x="300.9" y="172.6">7</text>
</g>
<g font-size="1.3" fill="#0000c2">
<text x="287" y="184.3">NOTES</text>
<text x="287" y="186.3">1. Antenna end of U301 at a board edge; no copper or pour under the antenna keep-out.</text>
<text x="287" y="188.4">2. C301-C303 at the VDD pads; C304 at NRST.</text>
<text x="287" y="190.4">3. ST: PB0/PB1/PB2 are RF-sensitive. Keep their traces very short, border them with ground,</text>
<text x="287" y="194.5">4. R303 0R joins ANT_IN/ANT_OUT for the internal antenna (ST fig. 2).</text>
<text x="287" y="196.5">5. Pin map from circuit description; confirm in STM32CubeMX.</text>
<text x="289.9" y="192.5">and put C305-C307 (2.7 pF, 0201/0402) within 1 mm of module pads 41/40/42.</text>
<text x="287" y="200.6">6. R307 removes the LED for sleep-current measurements.</text>
<text x="289.9" y="198.6">PB4 = 3V3_SLEEP (TPS62177), PB5 = status LED, PA6 = GAUGE_BTP.</text>
</g>
</svg>
